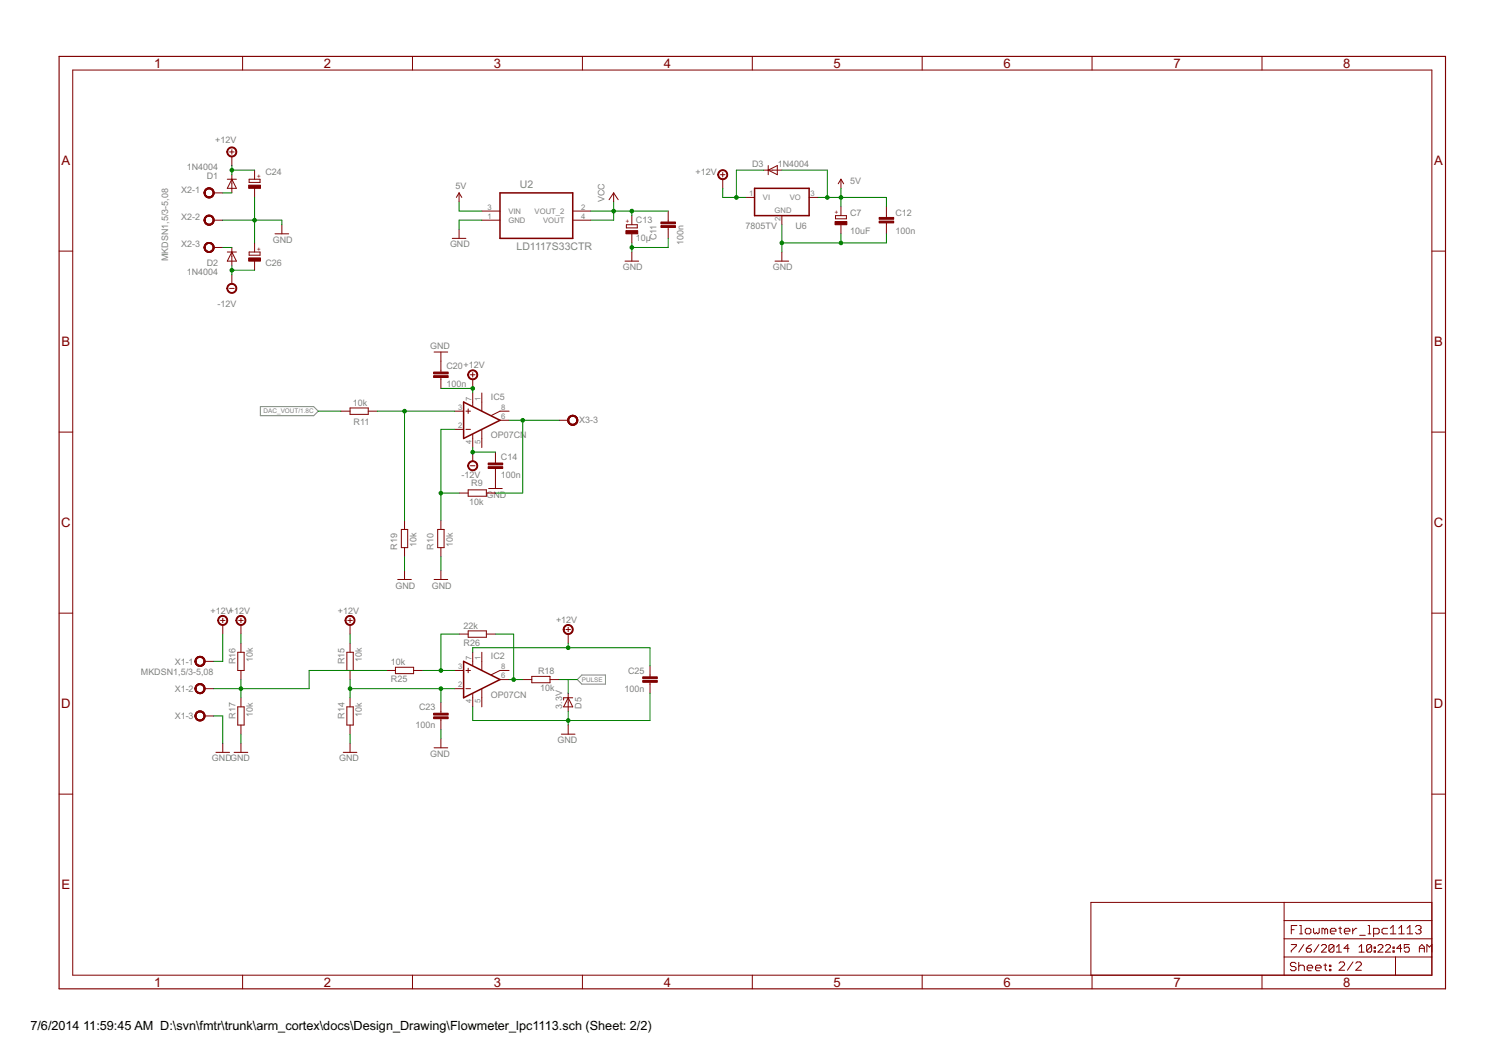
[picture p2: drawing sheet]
<svg xmlns="http://www.w3.org/2000/svg" width="420mm" height="297mm" viewBox="0 0 420 297" stroke-linecap="round" stroke-linejoin="round" font-family="sans-serif">
<path d="M72.7 113.5h14.9l1.3 1.3-1.3 1.3h-14.9zM162.5 188.4h6.6v2.6h-6.6l-1.2-1.3z" fill="none" stroke="#808080" stroke-width=".28"/>
<g fill="none" stroke="#800000" stroke-width=".28">
<path d="M20.3 19.6h379.7v252.6h-379.7zM67.8 15.7v3.9M115.2 15.7v3.9M162.7 15.7v3.9M210.2 15.7v3.9M257.6 15.7v3.9M305.1 15.7v3.9M352.6 15.7v3.9M59.7 53.8h2.5M63.5 50h2.5M64.1 42.4h1.3M64.8 41.8v1.3"/>
<path d="M64.8 43.7v2.5M64.8 48.8v5M64.8 50l1.2 2.6h-2.5zM69.6 50h3v.9h-3zM71.1 47.5v2.5M71.1 52.6v2.5M128.2 53.8l.8 1.3M128.2 53.8l-.7 1.3M128.2 53.8v2.6M134.6 58.9h5.1M160 58.9h5.1M171.4 53.8l1.3 2"/>
<path d="M171.4 53.8l-1.2 2M171.4 53.8v2.6M186.7 58.9v3.1M201.3 48.8h1.2M201.9 48.1v1.3M201.9 50v2.6M208.3 55.1h2.5M213.3 47.5h5.1M214.6 47.5l2.5-1.3v2.6zM214.6 46.2v2.6M226 55.1h2.6M234.9 50l.8 1.3"/>
<path d="M234.9 50l-.7 1.3M234.9 50v2.6M234.9 57.7v2.5M247.6 57.7v3M16.5 70.1h3.8M59.7 61.5h2.5M59.7 69.1h2.5M63.5 70.4h2.5M64.8 70.4l1.2 2.5h-2.5zM64.8 69.1v5.1M64.8 76.7v2.5M69.6 70.4h3v.8h-3z"/>
<path d="M71.1 67.8v2.6M71.1 72.9v2.5M76.8 65.3h3.8M78.7 62.7v2.6M126.3 66.5h3.9M128.2 64v2.5M134.6 61.5h5.1M160 61.5h5.1M174.6 72.9h3.8M175 62.7h3v.9h-3zM176.5 60.2v2.5M176.5 65.3v2.5"/>
<path d="M176.5 70.4v2.5M186.7 63.5v3M216.5 72.9h3.8M218.4 60.2v2.5M218.4 70.4v2.5M233.4 60.2h3.1v.9h-3.1zM234.9 62.7v2.6M247.6 62.2v3.1M400 70.1h3.8M64.1 80.5h1.3M121.3 98.3h3.8M123.2 98.3v5.6"/>
<path d="M95.2 114.8h2.6M97.8 113.9h5.1v1.8h-5.1zM102.9 114.8h2.5M123.2 105.4v3M127 114.8h2.5M127 119.9h2.5M130.2 114.8h1.2M130.2 119.9h1.2M130.8 114.2v1.2M131.4 104.6h1.3M132.1 104v1.3M132.1 105.9v2.5"/>
<path d="M132.1 109.7v3.8M134.6 109.7v5M134.6 120v4.9M139.7 117.3h2.5M142.2 114.8h-2.5l-2.5 1.2M156.2 117.3h2.5M16.5 120.6h3.8M128.2 137.6h2.6M130.8 136.8h5.1v1.7h-5.1zM131.4 130h1.3M132.1 121.2v3.7M132.1 126.2v2.6"/>
<path d="M135.9 137.6h2.5M136.5 136.4h3.8M138.4 126.2v3.1M138.4 130.8v5.6M400 120.6h3.8M112.1 147.8h1.8v5.1h-1.8zM113 145.3v2.5M113 152.9v2.5M113 159.2v2.6M122.3 147.8h1.8v5.1h-1.8zM123.2 145.3v2.5M123.2 152.9v2.5"/>
<path d="M123.2 159.2v2.6M16.5 171.2h3.8M61.6 173.2h1.3M62.2 172.6v1.2M62.2 174.5v2.5M66.7 173.2h1.2M67.3 172.6v1.2M67.3 174.5v2.5M67.3 179.6v2.5M97.2 173.2h1.2M97.8 172.6v1.2M97.8 174.5v2.5"/>
<path d="M97.8 179.6v2.5M111.1 161.8h3.8M121.3 161.8h3.8M128.2 177h2.6M130.8 176.1h5.1v1.8h-5.1zM135.9 177h2.5M158.1 175.7h1.3M158.7 175.1v1.3M158.7 177v2.6M400 171.2h3.8M57.1 184.6h2.6M57.1 192.3h2.6"/>
<path d="M57.1 199.9h2.6M66.4 197.3h1.8v5.1h-1.8zM66.4 182.1h1.8v5.1h-1.8zM67.3 187.2v2.5M67.3 194.8v2.5M96.9 182.1h1.8v5.1h-1.8zM96.9 197.3h1.8v5.1h-1.8zM97.8 187.2v2.5M97.8 194.8v2.5M107.9 187.2h2.6M110.5 186.3h5v1.8h-5zM115.5 187.2h2.6"/>
<path d="M123.2 196.1v3M127 192.3h2.5M127 187.2h2.5M130.2 192.3h1.2M130.2 187.2h1.2M130.8 186.5v1.3M132.1 182.1v3.7M132.1 193.6v3.7M134.6 182.1v5M134.6 192.3v5M139.7 189.7h2.5M142.2 187.2h-2.5l-2.5 1.2"/>
<path d="M146 189.7h2.6M148.6 188.8h5v1.8h-5zM153.6 189.7h2.6M158.7 194.8l1.3 2.5h-2.5zM158.7 193.5v5.1M160 194.8h-2.5v.6M181.6 185.9v3.1M181.6 190.5v3M60.3 210h3.8M62.2 207.5v2.5M65.4 210h3.8M67.3 202.4v2.6"/>
<path d="M67.3 207.5v2.5M95.9 210h3.8M97.8 202.4v2.6M97.8 207.5v2.5M121.3 208.8h3.8M123.2 200.6v3.1M123.2 206.2v2.6M156.8 205h3.8M158.7 202.4v2.6M16.5 221.7h3.8M400 221.7h3.8M358.7 251.9v20.3"/>
<path d="M358.7 257h41.3M360.7 259.5h.8M362.3 258.4h-1.6v2.3M363.1 258.4h.4v2.3M364.6 259.5l.4-.3h.8l.4 .3v.8l-.4 .4h-.8l-.4-.4zM367 259.2v1.1l.4 .4 .3-.4 .5 .4 .3-.4v-1.1M370.1 259.5l-.4-.3h-.4v1.5M370.1 259.5v1.2M370.1 259.5l.4-.3 .4 .3v1.2M371.6 259.9h1.6v-.4l-.4-.3h-.8l-.4 .3v.8l.4 .4h.8M374 259.2h.8M374.4 258.8v1.5l.4 .4"/>
<path d="M375.6 259.9h1.5v-.4l-.4-.3h-.8l-.3 .3v.8l.3 .4h.8M377.9 259.2v1.5M379.1 259.2h-.4l-.8 .7M382.2 258.4h.4v2.3M387.6 259.2h-1.1l-.4 .3v.8l.4 .4h1.1M388.4 259.2l.8-.8v2.3M390.8 259.2l.7-.8v2.3M393.1 259.2l.8-.8v2.3M395.4 258.8l.4-.4h.8l.4 .4v.4l-.4 .3M396.2 259.5h.4M396.6 259.5l.4 .4v.4l-.4 .4h-.8l-.4-.4M400 251.9h-95.2v20.3"/>
<path d="M67.8 272.2v3.9M115.2 272.2v3.9M162.7 272.2v3.9M210.2 272.2v3.9M257.6 272.2v3.9M305.1 272.2v3.9M352.6 272.2v3.9M358.7 267.2h41.3M358.7 262.1h41.3M360.7 263.7h1.4v.4l-1.4 1.4v.3M362.1 269l-.4-.3h-.8l-.4 .3v.5l.4 .3h.8l.4 .4v.4l-.4 .4h-.8l-.4-.4M362.8 269.8l.4-.3h.8l.4 .3v1.2"/>
<path d="M362.8 268.7v2.3M363.1 260.7h.8M364.2 263.7l-1.4 2.1M364.9 264.8h1.1l.4 .3v.4l-.4 .3h-.7l-.4-.3zM365.2 270.2h1.5v-.4l-.4-.3h-.8l-.3 .3v.8l.3 .4h.8M366.4 263.7l-.8 .4-.7 .7M367.5 270.2h1.6v-.4l-.4-.3h-.8l-.4 .3v.8l.4 .4h.8M368.4 263.7l-1.3 2.1M369.1 264.1l.4-.4h.7l.3 .4v.3l-1.4 1.4h1.4M369.8 269.5h.8M370.2 269v1.6l.4 .4M371.4 269.5h.4v.3h-.4z"/>
<path d="M371.4 270.6h.4v.4h-.4zM372.7 264.1l-.4-.4h-.7l-.4 .4v1.4M372.7 264.1v1.4l-.4 .3h-.7l-.4-.3M372.7 264.1l-1.5 1.4M373.4 265.8h1.4M373.4 264.4l.7-.7v2.1M374.1 268.9l.4-.4h.7l.4 .4v.4l-1.5 1.6h1.5M376.9 264.8h-1.4l1-1.1v2.1M378 268.5l-1.6 2.4M378.8 268.9l.3-.4h.8l.4 .4v.4l-1.5 1.6h1.5M379.7 265.8h1.4M379.7 264.4l.7-.7v2.1"/>
<path d="M379.8 261.1h1.6M382.2 260.7h.7M383.2 264.1l-.4-.4h-.7l-.3 .4v1.4M383.2 264.1v1.4l-.4 .3h-.7l-.3-.3M383.2 264.1l-1.4 1.4M383.7 260.7h1.2l.4-.4v-.8l-.4-.3h-1.2v2.3M383.9 265.5h.3v.3h-.3zM383.9 264.4h.3v.4h-.3zM384.9 264.1l.4-.4h.7l.3 .4v.3l-1.4 1.4h1.4M387 264.1l.4-.4h.7l.4 .4v.3l-1.5 1.4h1.5M388.4 260.7h1.6M389.1 265.5h.4v.3h-.4z"/>
<path d="M389.1 264.4h.4v.4h-.4zM389.8 267.2v5M390.8 260.7h1.5M391.6 264.8h-1.4l1-1.1v2.1M393.1 260.7h1.6M393.7 263.7h-1.4v1.1l.7-.4h.4l.3 .4v.7l-.3 .3h-.8l-.3-.3M396.5 264.8h1.4M396.5 265.8v-1.4l.7-.7 .7 .7v1.4M398.6 265.8v-2.1l.7 .7 .7-.7v2.1"/>
</g>
<path d="M16.5 15.7h387.3v260.4h-387.3z" fill="none" stroke="#800000" stroke-width=".32"/>
<path d="M139.7 53.8h20.3v12.7h-20.3zM210.8 52.6h15.2v7.6h-15.2zM129.5 112.2l10.2 5.1-10.2 5.1zM129.5 184.6l10.2 5.1-10.2 5.1z" fill="none" stroke="#800000" stroke-width=".42"/>
<g fill="#800000" stroke="#800000" stroke-width=".28">
<path d="M174.9 64.4h3.3v.9h-3.3z"/>
<path d="M233.3 61.8h3.3v.9h-3.3z"/>
<path d="M184.6 62h4.1v.5h-4.1z"/>
<path d="M184.6 63h4.1v.5h-4.1z"/>
<path d="M245.6 60.7h4.1v.5h-4.1z"/>
<path d="M245.6 61.7h4.1v.5h-4.1z"/>
<path d="M136.4 130.3h4v.5h-4z"/>
<path d="M136.4 129.3h4v.5h-4z"/>
<path d="M121.1 104.9h4.1v.5h-4.1z"/>
<path d="M121.1 103.9h4.1v.5h-4.1z"/>
<path d="M179.6 190h4v.5h-4z"/>
<path d="M179.6 189h4v.5h-4z"/>
<path d="M69.5 51.7h3.3v.9h-3.3z"/>
<path d="M69.5 72h3.3v.9h-3.3z"/>
<path d="M121.1 200.1h4.1v.5h-4.1z"/>
<path d="M121.1 199.1h4.1v.5h-4.1z"/>
</g>
<g fill="#800000" stroke="#800000" stroke-width=".28">
<path d="M200.9 47.8a1.39 1.39 0 0 1 2.2 .3 1.39 1.39 0 0 1-.8 2 1.39 1.39 0 0 1-1.8-1.3h.3a1.15 1.15 0 0 1 1.6-1.1 1.15 1.15 0 0 1 .3 1.9 1.15 1.15 0 0 1-1.9-.6v-.2h-.3z" fill-rule="evenodd"/>
<path d="M54.9 183.7a1.39 1.39 0 0 1 2.2 .2 1.39 1.39 0 0 1-.9 2.1 1.39 1.39 0 0 1-1.7-1.4h.2a1.14 1.14 0 0 1 1.7-.9 1.14 1.14 0 0 1 .2 1.9 1.14 1.14 0 0 1-1.8-.7l-.1-.3h-.2z" fill-rule="evenodd"/>
<path d="M54.9 183.7a1.39 1.39 0 0 1 2.2 .2 1.39 1.39 0 0 1-.9 2.1 1.39 1.39 0 0 1-1.7-1.4h.2a1.14 1.14 0 0 1 1.7-.9 1.14 1.14 0 0 1 .2 1.9 1.14 1.14 0 0 1-1.8-.7l-.1-.3h-.2z" fill-rule="evenodd"/>
<path d="M54.9 183.7a1.39 1.39 0 0 1 2.2 .2 1.39 1.39 0 0 1-.9 2.1 1.39 1.39 0 0 1-1.7-1.4h.2a1.14 1.14 0 0 1 1.7-.9 1.14 1.14 0 0 1 .2 1.9 1.14 1.14 0 0 1-1.8-.7l-.1-.3h-.2z" fill-rule="evenodd"/>
<path d="M54.9 191.3a1.39 1.39 0 0 1 2.2 .2 1.39 1.39 0 0 1-.9 2.1 1.39 1.39 0 0 1-1.7-1.3h.2a1.14 1.14 0 0 1 1.7-1 1.14 1.14 0 0 1 .2 1.9 1.14 1.14 0 0 1-1.8-.7l-.1-.2h-.2z" fill-rule="evenodd"/>
<path d="M54.9 191.3a1.39 1.39 0 0 1 2.2 .2 1.39 1.39 0 0 1-.9 2.1 1.39 1.39 0 0 1-1.7-1.3h.2a1.14 1.14 0 0 1 1.7-1 1.14 1.14 0 0 1 .2 1.9 1.14 1.14 0 0 1-1.8-.7l-.1-.2h-.2z" fill-rule="evenodd"/>
<path d="M54.9 191.3a1.39 1.39 0 0 1 2.2 .2 1.39 1.39 0 0 1-.9 2.1 1.39 1.39 0 0 1-1.7-1.3h.2a1.14 1.14 0 0 1 1.7-1 1.14 1.14 0 0 1 .2 1.9 1.14 1.14 0 0 1-1.8-.7l-.1-.2h-.2z" fill-rule="evenodd"/>
<path d="M54.9 198.9a1.4 1.4 0 0 1 2.2 .2 1.4 1.4 0 0 1-.8 2.1 1.4 1.4 0 0 1-1.8-1.3h.2a1.14 1.14 0 0 1 1.7-1 1.14 1.14 0 0 1 .2 1.9 1.14 1.14 0 0 1-1.8-.6l-.1-.3h-.2z" fill-rule="evenodd"/>
<path d="M54.9 198.9a1.4 1.4 0 0 1 2.2 .2 1.4 1.4 0 0 1-.8 2.1 1.4 1.4 0 0 1-1.8-1.3h.2a1.14 1.14 0 0 1 1.7-1 1.14 1.14 0 0 1 .2 1.9 1.14 1.14 0 0 1-1.8-.6l-.1-.3h-.2z" fill-rule="evenodd"/>
<path d="M54.9 198.9a1.4 1.4 0 0 1 2.2 .2 1.4 1.4 0 0 1-.8 2.1 1.4 1.4 0 0 1-1.8-1.3h.2a1.14 1.14 0 0 1 1.7-1 1.14 1.14 0 0 1 .2 1.9 1.14 1.14 0 0 1-1.8-.6l-.1-.3h-.2z" fill-rule="evenodd"/>
<path d="M61.2 172.3a1.39 1.39 0 0 1 2.2 .2 1.39 1.39 0 0 1-.8 2.1 1.39 1.39 0 0 1-1.8-1.4h.3a1.14 1.14 0 0 1 1.7-1 1.14 1.14 0 0 1 .1 2 1.14 1.14 0 0 1-1.8-.7v-.3h-.3z" fill-rule="evenodd"/>
<path d="M96.8 172.3a1.4 1.4 0 0 1 2.2 .1 1.4 1.4 0 0 1-.8 2.1 1.4 1.4 0 0 1-1.8-1.3h.2a1.14 1.14 0 0 1 1.7-1 1.14 1.14 0 0 1 .2 2 1.14 1.14 0 0 1-1.8-.7l-.1-.3h-.2z" fill-rule="evenodd"/>
<path d="M66.3 172.3a1.39 1.39 0 0 1 2.2 .2 1.39 1.39 0 0 1-.8 2.1 1.39 1.39 0 0 1-1.8-1.4h.3a1.14 1.14 0 0 1 1.6-1 1.14 1.14 0 0 1 .2 2 1.14 1.14 0 0 1-1.8-.7v-.3h-.3z" fill-rule="evenodd"/>
<path d="M131 103.7a1.4 1.4 0 0 1 2.3 .2 1.4 1.4 0 0 1-.9 2.1 1.4 1.4 0 0 1-1.7-1.4h.2a1.15 1.15 0 0 1 1.6-1 1.15 1.15 0 0 1 .3 1.9 1.15 1.15 0 0 1-1.8-.6l-.1-.3h-.2z" fill-rule="evenodd"/>
<path d="M131 129.1a1.4 1.4 0 0 1 2.3 .2 1.4 1.4 0 0 1-.9 2.1 1.4 1.4 0 0 1-1.7-1.4h.2a1.15 1.15 0 0 1 1.6-1 1.15 1.15 0 0 1 .3 1.9 1.15 1.15 0 0 1-1.8-.6l-.1-.3h-.2z" fill-rule="evenodd"/>
<path d="M57.4 52.9a1.39 1.39 0 0 1 2.2 .2 1.39 1.39 0 0 1-.8 2.1 1.39 1.39 0 0 1-1.8-1.4h.3a1.14 1.14 0 0 1 1.7-.9 1.14 1.14 0 0 1 .1 1.9 1.14 1.14 0 0 1-1.8-.7v-.3h-.3z" fill-rule="evenodd"/>
<path d="M57.4 52.9a1.39 1.39 0 0 1 2.2 .2 1.39 1.39 0 0 1-.8 2.1 1.39 1.39 0 0 1-1.8-1.4h.3a1.14 1.14 0 0 1 1.7-.9 1.14 1.14 0 0 1 .1 1.9 1.14 1.14 0 0 1-1.8-.7v-.3h-.3z" fill-rule="evenodd"/>
<path d="M57.4 52.9a1.39 1.39 0 0 1 2.2 .2 1.39 1.39 0 0 1-.8 2.1 1.39 1.39 0 0 1-1.8-1.4h.3a1.14 1.14 0 0 1 1.7-.9 1.14 1.14 0 0 1 .1 1.9 1.14 1.14 0 0 1-1.8-.7v-.3h-.3z" fill-rule="evenodd"/>
<path d="M57.4 60.5a1.39 1.39 0 0 1 2.2 .3 1.39 1.39 0 0 1-.8 2 1.39 1.39 0 0 1-1.8-1.3h.3a1.14 1.14 0 0 1 1.7-1 1.14 1.14 0 0 1 .1 1.9 1.14 1.14 0 0 1-1.8-.7v-.2h-.3z" fill-rule="evenodd"/>
<path d="M57.4 60.5a1.39 1.39 0 0 1 2.2 .3 1.39 1.39 0 0 1-.8 2 1.39 1.39 0 0 1-1.8-1.3h.3a1.14 1.14 0 0 1 1.7-1 1.14 1.14 0 0 1 .1 1.9 1.14 1.14 0 0 1-1.8-.7v-.2h-.3z" fill-rule="evenodd"/>
<path d="M57.4 60.5a1.39 1.39 0 0 1 2.2 .3 1.39 1.39 0 0 1-.8 2 1.39 1.39 0 0 1-1.8-1.3h.3a1.14 1.14 0 0 1 1.7-1 1.14 1.14 0 0 1 .1 1.9 1.14 1.14 0 0 1-1.8-.7v-.2h-.3z" fill-rule="evenodd"/>
<path d="M57.4 68.1a1.39 1.39 0 0 1 2.2 .3 1.39 1.39 0 0 1-.8 2 1.39 1.39 0 0 1-1.8-1.3h.3a1.14 1.14 0 0 1 1.7-1 1.14 1.14 0 0 1 .1 2 1.14 1.14 0 0 1-1.8-.7v-.3h-.3z" fill-rule="evenodd"/>
<path d="M57.4 68.1a1.39 1.39 0 0 1 2.2 .3 1.39 1.39 0 0 1-.8 2 1.39 1.39 0 0 1-1.8-1.3h.3a1.14 1.14 0 0 1 1.7-1 1.14 1.14 0 0 1 .1 2 1.14 1.14 0 0 1-1.8-.7v-.3h-.3z" fill-rule="evenodd"/>
<path d="M57.4 68.1a1.39 1.39 0 0 1 2.2 .3 1.39 1.39 0 0 1-.8 2 1.39 1.39 0 0 1-1.8-1.3h.3a1.14 1.14 0 0 1 1.7-1 1.14 1.14 0 0 1 .1 2 1.14 1.14 0 0 1-1.8-.7v-.3h-.3z" fill-rule="evenodd"/>
<path d="M63.8 41.5a1.39 1.39 0 0 1 2.2 .2 1.39 1.39 0 0 1-.9 2.1 1.39 1.39 0 0 1-1.7-1.4h.2a1.14 1.14 0 0 1 1.7-.9 1.14 1.14 0 0 1 .2 1.9 1.14 1.14 0 0 1-1.9-.7v-.3h-.2z" fill-rule="evenodd"/>
<path d="M63.8 79.5a1.4 1.4 0 0 1 2.2 .3 1.4 1.4 0 0 1-.8 2 1.4 1.4 0 0 1-1.8-1.3h.2a1.14 1.14 0 0 1 1.7-.9 1.14 1.14 0 0 1 .2 1.9 1.14 1.14 0 0 1-1.9-.7v-.3h-.2z" fill-rule="evenodd"/>
<path d="M159 116.4a1.4 1.4 0 0 1 2.2 .2 1.4 1.4 0 0 1-.8 2.1 1.4 1.4 0 0 1-1.8-1.4h.3a1.15 1.15 0 0 1 1.6-1 1.15 1.15 0 0 1 .2 1.9 1.15 1.15 0 0 1-1.8-.6v-.3h-.3z" fill-rule="evenodd"/>
<path d="M159 116.4a1.4 1.4 0 0 1 2.2 .2 1.4 1.4 0 0 1-.8 2.1 1.4 1.4 0 0 1-1.8-1.4h.3a1.15 1.15 0 0 1 1.6-1 1.15 1.15 0 0 1 .2 1.9 1.15 1.15 0 0 1-1.8-.6v-.3h-.3z" fill-rule="evenodd"/>
<path d="M159 116.4a1.4 1.4 0 0 1 2.2 .2 1.4 1.4 0 0 1-.8 2.1 1.4 1.4 0 0 1-1.8-1.4h.3a1.15 1.15 0 0 1 1.6-1 1.15 1.15 0 0 1 .2 1.9 1.15 1.15 0 0 1-1.8-.6v-.3h-.3z" fill-rule="evenodd"/>
<path d="M157.7 174.8a1.4 1.4 0 0 1 2.2 .2 1.4 1.4 0 0 1-.8 2.1 1.4 1.4 0 0 1-1.8-1.4h.3a1.15 1.15 0 0 1 1.6-1 1.15 1.15 0 0 1 .3 1.9 1.15 1.15 0 0 1-1.9-.6v-.3h-.3z" fill-rule="evenodd"/>
</g>
<g fill="none" stroke="#008000" stroke-width=".28">
<path d="M62.2 53.8h2.6M64.8 47.5h6.3M64.8 46.2v2.6M71.1 55.1v12.7M128.2 56.4v2.5h6.4M165.1 58.9h21.6M171.4 56.4v5.1h-6.3M176.5 58.9v1.3M201.9 52.6v2.5h6.4M213.3 47.5h-7.6v7.6M218.4 47.5h12.7v7.6M228.6 55.1h19v2.6"/>
<path d="M234.9 52.6v5.1M62.2 61.5h16.5v1.2M62.2 69.1h2.6M64.8 74.2v2.5M64.8 75.4h6.3M134.6 61.5h-6.4v2.5M176.5 67.8v2.6M186.7 66.5v2.6h-10.2M218.4 62.7v7.7M234.9 65.3v2.5M247.6 65.3v2.5h-29.2M88.9 114.8h6.3"/>
<path d="M105.4 114.8h21.6M113 114.8v30.5M123.2 108.4h8.9v1.3M127 119.9h-3.8v25.4M142.2 117.3h14M146 117.3v20.3h-7.6M123.2 137.6h5M132.1 124.9v1.3h6.3M113 155.4v3.8M123.2 155.4v3.8M62.2 177v7.6h-2.5M67.3 177v2.6"/>
<path d="M97.8 177v2.6M128.2 177h-5v10.2M138.4 177h5.1v12.7M158.7 179.6v1.2M59.7 199.9h2.5v7.6M67.3 189.7v5.1M97.8 189.7v5.1M97.8 192.3h29.2M107.9 187.2h-21.5v5.1h-26.7M118.1 187.2h8.9M123.2 192.3v3.8M132.1 182.1v-1.3h49.5v5.1"/>
<path d="M142.2 189.7h3.8M156.2 189.7h5.1M158.7 189.7v3.8M158.7 198.6v3.8M181.6 193.5v7.6h-49.5v-3.8M67.3 205v2.5M97.8 205v2.5M123.2 203.7v2.5"/>
</g>
<g fill="#008000" stroke="#008000" stroke-width=".28">
<circle cx="176.5" cy="69.1" r=".51"/>
<circle cx="218.4" cy="67.8" r=".51"/>
<circle cx="234.9" cy="67.8" r=".51"/>
<circle cx="158.7" cy="201.1" r=".51"/>
<circle cx="71.1" cy="61.5" r=".51"/>
<circle cx="231.1" cy="55.1" r=".51"/>
<circle cx="234.9" cy="55.1" r=".51"/>
<circle cx="205.7" cy="55.1" r=".51"/>
<circle cx="132.1" cy="108.4" r=".51"/>
<circle cx="64.8" cy="47.5" r=".51"/>
<circle cx="158.7" cy="180.8" r=".51"/>
<circle cx="67.3" cy="192.3" r=".51"/>
<circle cx="143.5" cy="189.7" r=".51"/>
<circle cx="132.1" cy="126.2" r=".51"/>
<circle cx="64.8" cy="75.4" r=".51"/>
<circle cx="97.8" cy="192.3" r=".51"/>
<circle cx="123.2" cy="192.3" r=".51"/>
<circle cx="123.2" cy="137.6" r=".51"/>
<circle cx="113" cy="114.8" r=".51"/>
<circle cx="146" cy="117.3" r=".51"/>
<circle cx="171.4" cy="58.9" r=".51"/>
<circle cx="176.5" cy="58.9" r=".51"/>
<circle cx="123.2" cy="187.2" r=".51"/>
</g>
<g font-size="4.1" fill="#800000">
<text x="43" y="18.9">1</text>
<text x="90.5" y="18.9">2</text>
<text x="138" y="18.9">3</text>
<text x="185.4" y="18.9">4</text>
<text x="232.9" y="18.9">5</text>
<text x="280.3" y="18.9">6</text>
<text x="327.8" y="18.9">7</text>
<text x="375.3" y="18.9">8</text>
<text x="17.2" y="46.1">A</text>
<text x="400.7" y="46.1">A</text>
<text x="17.2" y="96.7">B</text>
<text x="400.7" y="96.7">B</text>
<text x="17.1" y="147.2">C</text>
<text x="400.6" y="147.2">C</text>
<text x="17.1" y="197.7">D</text>
<text x="400.6" y="197.7">D</text>
<text x="17.2" y="248.3">E</text>
<text x="400.7" y="248.3">E</text>
<text x="43" y="275.4">1</text>
<text x="90.5" y="275.4">2</text>
<text x="138" y="275.4">3</text>
<text x="185.4" y="275.4">4</text>
<text x="232.9" y="275.4">5</text>
<text x="280.3" y="275.4">6</text>
<text x="327.8" y="275.4">7</text>
<text x="375.3" y="275.4">8</text>
</g>
<g font-size="4">
<text x="8.5" y="287.5">7/6/2014</text>
<text x="23.2" y="287.5">11:59:45 AM D:\svn\fmtr\trunk\arm_cortex\docs\Design_Drawing\Flowmeter_lpc1113.sch (Sheet: 2/2)</text>
</g>
<g font-size="3.3" fill="#808080">
<text x="145.2" y="52.5">U2</text>
<text x="144.3" y="69.7">LD1117S33CTR</text>
</g>
<g font-size="2.8" fill="#808080">
<text x="60.1" y="39.9">+12V</text>
<text x="52.2" y="47.5">1N4004</text>
<text x="210.1" y="46.7">D3</text>
<text x="217.3" y="46.7">1N4004</text>
<text x="50.6" y="53.8">X2-1</text>
<text x="57.8" y="50">D1</text>
<text x="74.1" y="48.8">C24</text>
<text x="127.2" y="52.8">5V</text>
<text x="194.3" y="48.8">+12V</text>
<text x="237.5" y="51.3">5V</text>
<text x="168.9" y="56.4" transform="rotate(-90 168.9 56.4)">VCC</text>
<text x="50.6" y="61.5">X2-2</text>
<text x="177.7" y="62.3">C13</text>
<text x="208.3" y="64">7805TV</text>
<text x="222.2" y="64">U6</text>
<text x="237.5" y="65.3">10uF</text>
<text x="237.5" y="60.2">C7</text>
<text x="250.2" y="65.3">100n</text>
<text x="250.2" y="60.2">C12</text>
<text x="50.6" y="69.1">X2-3</text>
<text x="76.2" y="67.8">GND</text>
<text x="125.7" y="69.1">GND</text>
<text x="177.7" y="67.3">10µ</text>
<text x="183.4" y="67.1" transform="rotate(-90 183.4 67.1)">C11</text>
<text x="191" y="68.3" transform="rotate(-90 191 68.3)">100n</text>
<text x="47" y="72.9" transform="rotate(-90 47 72.9)">MKDSN1,5/3-5,08</text>
<text x="52.2" y="76.7">1N4004</text>
<text x="57.8" y="74.2">D2</text>
<text x="74.1" y="74.2">C26</text>
<text x="174" y="75.4">GND</text>
<text x="215.9" y="75.4">GND</text>
<text x="60.7" y="85.6">-12V</text>
<text x="120.2" y="97.5">GND</text>
<text x="124.7" y="103">C20+12V</text>
<text x="98.5" y="113.3">10k</text>
<text x="124.7" y="108.1">100n</text>
<text x="137.1" y="111.6">IC5</text>
<text x="98.8" y="118.6">R11</text>
<text x="161.8" y="118.2">X3-3</text>
<text x="137.1" y="122.4">OP07CN</text>
<text x="139.9" y="128.4">C14</text>
<text x="128.9" y="133.5">-12V</text>
<text x="131.7" y="135.6">R9</text>
<text x="139.9" y="133.5">100n</text>
<text x="131.1" y="141">10k</text>
<text x="135.9" y="138.9">GND</text>
<text x="111" y="153.4" transform="rotate(-90 111 153.4)">R19</text>
<text x="116.3" y="152.6" transform="rotate(-90 116.3 152.6)">10k</text>
<text x="121.1" y="153.4" transform="rotate(-90 121.1 153.4)">R10</text>
<text x="126.5" y="152.6" transform="rotate(-90 126.5 152.6)">10k</text>
<text x="110.5" y="164.3">GND</text>
<text x="120.6" y="164.3">GND</text>
<text x="58.8" y="171.3">+12V+12V</text>
<text x="94.4" y="171.3">+12V</text>
<text x="155.3" y="173.8">+12V</text>
<text x="129.5" y="175.5">22k</text>
<text x="48.8" y="185.5">X1-1</text>
<text x="65.8" y="185.4" transform="rotate(-90 65.8 185.4)">R16</text>
<text x="70.6" y="184.9" transform="rotate(-90 70.6 184.9)">10k</text>
<text x="96.3" y="185.4" transform="rotate(-90 96.3 185.4)">R15</text>
<text x="101.1" y="184.9" transform="rotate(-90 101.1 184.9)">10k</text>
<text x="109.2" y="185.6">10k</text>
<text x="129.5" y="180.3">R26</text>
<text x="137.1" y="184">IC2</text>
<text x="39.4" y="188.3">MKDSN1,5/3-5,08</text>
<text x="109.2" y="190.4">R25</text>
<text x="150.3" y="188.2">R18</text>
<text x="175.5" y="188.1">C25</text>
<text x="48.8" y="193.1">X1-2</text>
<text x="137.1" y="194.8">OP07CN</text>
<text x="150.9" y="193">10k</text>
<text x="157.1" y="197.8" transform="rotate(-90 157.1 197.8)">3.3V</text>
<text x="162.4" y="197.8" transform="rotate(-90 162.4 197.8)">D5</text>
<text x="174.5" y="193.1">100n</text>
<text x="48.8" y="200.8">X1-3</text>
<text x="65.8" y="200.7" transform="rotate(-90 65.8 200.7)">R17</text>
<text x="70.6" y="200.1" transform="rotate(-90 70.6 200.1)">10k</text>
<text x="96.3" y="200.7" transform="rotate(-90 96.3 200.7)">R14</text>
<text x="101.1" y="200.1" transform="rotate(-90 101.1 200.1)">10k</text>
<text x="116.1" y="203.3">100n</text>
<text x="117.1" y="198.2">C23</text>
<text x="155.7" y="207.5">GND</text>
<text x="59.2" y="212.6">GNDGND</text>
<text x="94.8" y="212.6">GND</text>
<text x="120.2" y="211.3">GND</text>
</g>
<g font-size="2.4" fill="#808080">
<text x="136.2" y="58.6">3</text>
<text x="142" y="59.7">VIN</text>
<text x="149.3" y="59.7">VOUT_2</text>
<text x="162.3" y="58.6">2</text>
<text x="209.3" y="54.8">1</text>
<text x="213.1" y="55.9">VI</text>
<text x="216.4" y="59.4">GND</text>
<text x="220.6" y="55.9">VO</text>
<text x="226.4" y="54.8">3</text>
<text x="136.2" y="61.1">1</text>
<text x="142" y="62.2">GND</text>
<text x="151.7" y="62.2">VOUT</text>
<text x="162.3" y="61.1">4</text>
<text x="218.1" y="61.7" transform="rotate(-90 218.1 61.7)">2</text>
<text x="131.7" y="111.9" transform="rotate(-90 131.7 111.9)">7</text>
<text x="134.3" y="111.9" transform="rotate(-90 134.3 111.9)">1</text>
<text x="128" y="119.5">2</text>
<text x="128" y="114.4">3</text>
<text x="140" y="114.4">8</text>
<text x="140" y="117">6</text>
<text x="131.7" y="124" transform="rotate(-90 131.7 124)">4</text>
<text x="134.3" y="124" transform="rotate(-90 134.3 124)">5</text>
<text x="131.7" y="184.3" transform="rotate(-90 131.7 184.3)">7</text>
<text x="134.3" y="184.3" transform="rotate(-90 134.3 184.3)">1</text>
<text x="128" y="191.9">2</text>
<text x="128" y="186.8">3</text>
<text x="140" y="186.8">8</text>
<text x="140" y="189.4">6</text>
<text x="131.7" y="196.3" transform="rotate(-90 131.7 196.3)">4</text>
<text x="134.3" y="196.3" transform="rotate(-90 134.3 196.3)">5</text>
</g>
<g font-size="2" fill="#800000">
<text x="73" y="49.6" transform="rotate(-90 73 49.6)">+</text>
<text x="234.3" y="59.8" transform="rotate(-90 234.3 59.8)">+</text>
<text x="175.9" y="62.3" transform="rotate(-90 175.9 62.3)">+</text>
<text x="73" y="69.9" transform="rotate(-90 73 69.9)">+</text>
</g>
<g font-size="2" fill="#808080">
<text x="73.7" y="115.4">DAC_VOUT/1.8C</text>
<text x="162.5" y="190.3">PULSE</text>
</g>
</svg>
